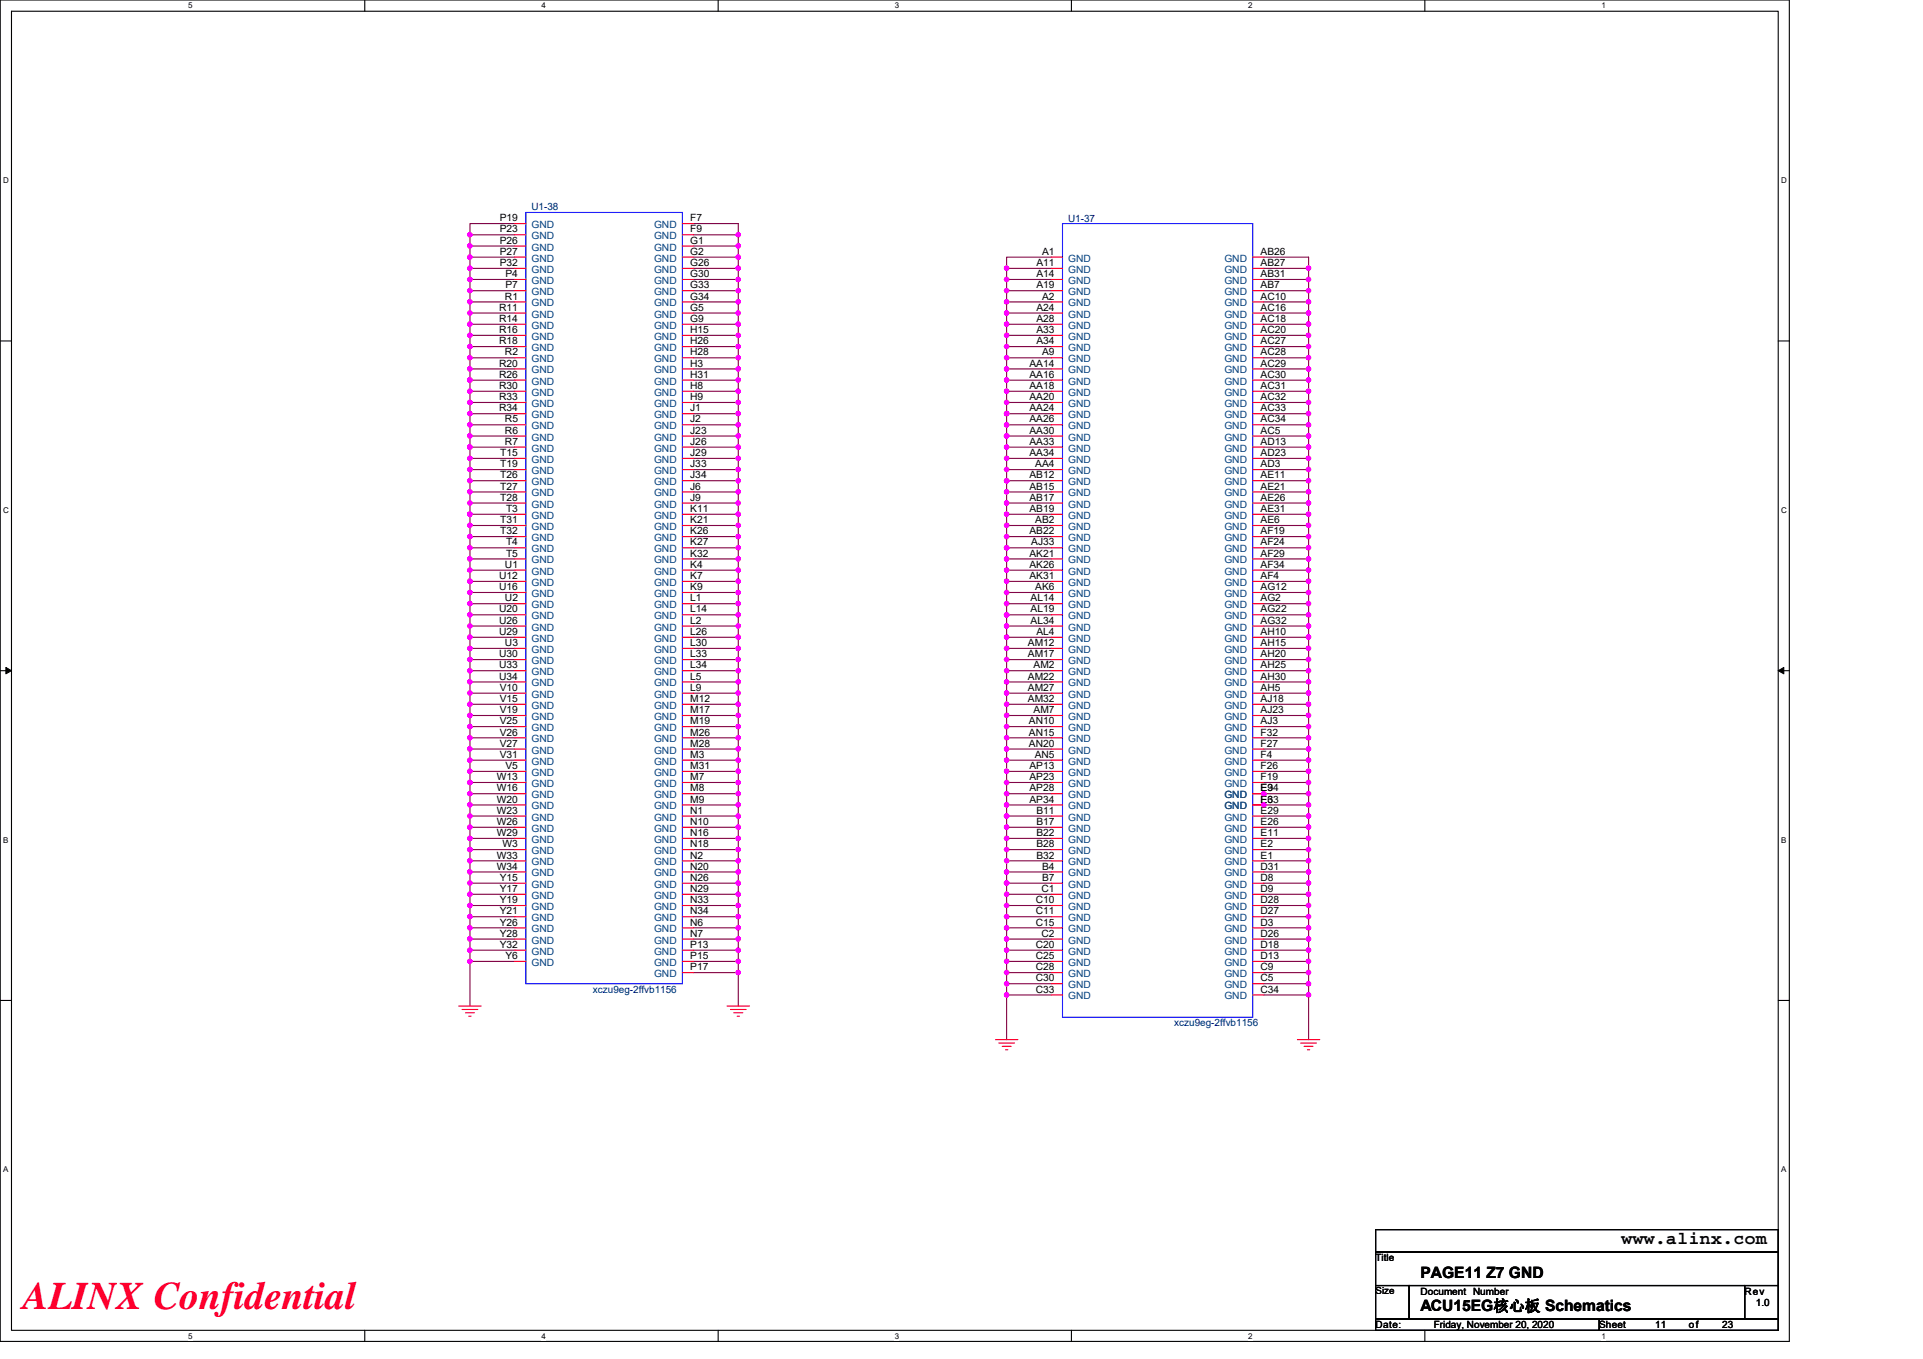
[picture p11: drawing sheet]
<svg xmlns="http://www.w3.org/2000/svg" width="297mm" height="210mm" viewBox="0 0 297 210" stroke-linecap="round" stroke-linejoin="round" font-family="sans-serif">
<path d="M0 0h276.4v207.3h-276.4zM1.8 1.7h272.9v203.8h-272.9z" fill="none" stroke="#000" stroke-width=".17"/>
<g fill="#fff">
<path d="M29.1 .2h.6v1.4h-.6z"/>
<path d="M29.1 205.7h.6v1.4h-.6z"/>
</g>
<path d="M56.3 0v1.7M56.3 205.5v1.8" fill="none" stroke="#000" stroke-width=".17"/>
<g fill="#fff">
<path d="M83.6 .2h.7v1.4h-.7z"/>
<path d="M83.6 205.7h.7v1.4h-.7z"/>
</g>
<path d="M110.9 0v1.7M110.9 205.5v1.8" fill="none" stroke="#000" stroke-width=".17"/>
<g fill="#fff">
<path d="M138.2 .2h.7v1.4h-.7z"/>
<path d="M138.2 205.7h.7v1.4h-.7z"/>
</g>
<path d="M165.5 0v1.7M165.5 205.5v1.8" fill="none" stroke="#000" stroke-width=".17"/>
<g fill="#fff">
<path d="M192.8 .2h.6v1.4h-.6z"/>
<path d="M192.8 205.7h.6v1.4h-.6z"/>
</g>
<path d="M220.1 0v1.7M220.1 205.5v1.8" fill="none" stroke="#000" stroke-width=".17"/>
<g fill="#fff">
<path d="M247.4 .2h.6v1.4h-.6z"/>
<path d="M247.4 205.7h.6v1.4h-.6z"/>
<path d="M.5 27.2h.8v1.4h-.8z"/>
<path d="M275.1 27.2h.9v1.4h-.9z"/>
<path d="M.5 78.1h.8v1.4h-.8z"/>
<path d="M275.1 78.1h.9v1.4h-.9z"/>
</g>
<path d="M0 52.7h1.8M274.7 52.7h1.7" fill="none" stroke="#000" stroke-width=".17"/>
<g fill="#fff">
<path d="M.5 129.1h.8v1.4h-.8z"/>
<path d="M275.1 129.1h.8v1.4h-.8z"/>
</g>
<path d="M0 103.6h1.8M274.7 103.6h1.7" fill="none" stroke="#000" stroke-width=".17"/>
<path d="M.9 103.1l.9 .5-.9 .5zM274.7 103.6l.8-.5v1z" fill="#000" stroke="#000" stroke-width=".15"/>
<g fill="#fff">
<path d="M.5 180h.8v1.4h-.8z"/>
<path d="M275.1 180h.8v1.4h-.8z"/>
</g>
<path d="M0 154.6h1.8M274.7 154.6h1.7M212.5 190h62.2v3.5h-62.2zM212.5 193.5h62.2v5.1h-62.2zM212.5 198.6h5.2v5.2h-5.2zM217.7 198.6h51.8v5.2h-51.8zM269.5 198.6h5.2v5.2h-5.2zM212.5 203.8h34.5v1.7h-34.5zM247 203.8h27.7v1.7h-27.7z" fill="none" stroke="#000" stroke-width=".17"/>
<g fill="none" stroke="#800040" stroke-width=".17">
<path d="M72.6 39.7h6.9M72.6 38h6.9M72.6 36.3h6.9M72.6 36.3v1.7M72.6 38v1.7M72.6 39.7v1.8M79.5 34.5h-6.9v1.8M107.1 39.7h6.9M107.1 38h6.9M107.1 36.3h6.9M107.1 34.5h6.9v1.8M114 36.3v1.7"/>
<path d="M114 38v1.7M114 39.7v3.5M162.4 39.7h-6.9v1.8M195.2 39.7h6.9v1.8M72.6 58.7h6.9M72.6 57h6.9M72.6 46.7h6.9M72.6 44.9h6.9M72.6 43.2h6.9M72.6 41.5h6.9M72.6 51.8h6.9M72.6 50.1h6.9"/>
<path d="M72.6 48.4h6.9M72.6 53.6h6.9M72.6 55.3h6.9M72.6 57v1.7M72.6 58.7v1.8M72.6 48.4v1.7M72.6 50.1v1.7M72.6 51.8v1.8M72.6 41.5v1.7M72.6 43.2v1.7M72.6 44.9v1.8M72.6 46.7v1.7"/>
<path d="M72.6 53.6v1.7M72.6 55.3v1.7M107.1 58.7h6.9M107.1 57h6.9M107.1 55.3h6.9M107.1 53.6h6.9M107.1 51.8h6.9M107.1 50.1h6.9M107.1 48.4h6.9M107.1 46.7h6.9M107.1 44.9h6.9M107.1 43.2h6.9"/>
<path d="M107.1 41.5h6.9M114 51.8v1.8M114 53.6v1.7M114 55.3v1.7M114 57v1.7M114 58.7v1.8M114 44.9v3.5M114 48.4v1.7M114 50.1v1.7M114 43.2v1.7M155.5 51.8h6.9M155.5 50.1h6.9"/>
<path d="M155.5 48.4h6.9M155.5 46.7h6.9M155.5 44.9h6.9M155.5 43.2h6.9M155.5 41.5h6.9M155.5 57h6.9M155.5 55.3h6.9M155.5 53.6h6.9M155.5 58.7h6.9M155.5 53.6v1.7M155.5 55.3v1.7M155.5 57v1.7"/>
<path d="M155.5 41.5v1.7M155.5 43.2v1.7M155.5 44.9v1.8M155.5 46.7v1.7M155.5 48.4v1.7M155.5 50.1v1.7M155.5 51.8v1.8M155.5 58.7v1.8M195.2 58.7h6.9M195.2 57h6.9M195.2 55.3h6.9M195.2 53.6h6.9"/>
<path d="M195.2 51.8h6.9M195.2 50.1h6.9M195.2 48.4h6.9M195.2 46.7h6.9M195.2 44.9h6.9M195.2 43.2h6.9M195.2 41.5h6.9M202.1 57v1.7M202.1 58.7v1.8M202.1 50.1v3.5M202.1 53.6v1.7M202.1 55.3v1.7"/>
<path d="M202.1 41.5v1.7M202.1 43.2v1.7M202.1 44.9v3.5M202.1 48.4v1.7M72.6 79.5h6.9M72.6 77.7h6.9M72.6 76h6.9M72.6 74.3h6.9M72.6 72.6h6.9M72.6 70.8h6.9M72.6 69.1h6.9M72.6 67.4h6.9"/>
<path d="M72.6 65.6h6.9M72.6 63.9h6.9M72.6 62.2h6.9M72.6 60.5h6.9M72.6 63.9v1.7M72.6 72.6v1.7M72.6 60.5v1.7M72.6 76v1.7M72.6 77.7v1.8M72.6 65.6v1.8M72.6 67.4v1.7M72.6 70.8v1.8"/>
<path d="M72.6 74.3v1.7M72.6 79.5v1.7M72.6 69.1v1.7M72.6 62.2v1.7M107.1 63.9h6.9M107.1 62.2h6.9M107.1 60.5h6.9M107.1 79.5h6.9M107.1 77.7h6.9M107.1 76h6.9M107.1 74.3h6.9M107.1 72.6h6.9"/>
<path d="M107.1 70.8h6.9M107.1 69.1h6.9M107.1 67.4h6.9M107.1 65.6h6.9M114 67.4v1.7M114 74.3v1.7M114 76v1.7M114 77.7v1.8M114 79.5v1.7M114 69.1v1.7M114 60.5v3.4M114 63.9v1.7"/>
<path d="M114 65.6v1.8M114 72.6v1.7M114 70.8v1.8M155.5 79.5h6.9M155.5 77.7h6.9M155.5 76h6.9M155.5 74.3h6.9M155.5 72.6h6.9M155.5 70.8h6.9M155.5 69.1h6.9M155.5 67.4h6.9M155.5 65.6h6.9"/>
<path d="M155.5 63.9h6.9M155.5 62.2h6.9M155.5 60.5h6.9M155.5 69.1v1.7M155.5 77.7v1.8M155.5 65.6v1.8M155.5 70.8v1.8M155.5 72.6v1.7M155.5 76v1.7M155.5 79.5v1.7M155.5 62.2v1.7M155.5 74.3v1.7"/>
<path d="M155.5 67.4v1.7M155.5 63.9v1.7M155.5 60.5v1.7M195.2 65.6h6.9M195.2 63.9h6.9M195.2 62.2h6.9M195.2 60.5h6.9M195.2 79.5h6.9M195.2 77.7h6.9M195.2 76h6.9M195.2 74.3h6.9M195.2 72.6h6.9"/>
<path d="M195.2 70.8h6.9M195.2 69.1h6.9M195.2 67.4h6.9M202.1 60.5v1.7M202.1 62.2v1.7M202.1 63.9v1.7M202.1 72.6v1.7M202.1 79.5v1.7M202.1 74.3v1.7M202.1 65.6v3.5M202.1 69.1v1.7M202.1 70.8v1.8"/>
<path d="M202.1 77.7v1.8M202.1 76v1.7M72.6 98.5h6.9M72.6 96.7h6.9M72.6 95h6.9M72.6 93.3h6.9M72.6 91.5h6.9M72.6 89.8h6.9M72.6 88.1h6.9M72.6 86.4h6.9M72.6 84.6h6.9M72.6 82.9h6.9"/>
<path d="M72.6 81.2h6.9M72.6 96.7v1.8M72.6 98.5v1.7M72.6 88.1v1.7M72.6 91.5v1.8M72.6 95v1.7M72.6 93.3v1.7M72.6 89.8v1.7M72.6 81.2v5.2M72.6 86.4v1.7M107.1 95h6.9M107.1 93.3h6.9"/>
<path d="M107.1 91.5h6.9M107.1 89.8h6.9M107.1 88.1h6.9M107.1 86.4h6.9M107.1 84.6h6.9M107.1 82.9h6.9M107.1 81.2h6.9M107.1 98.5h6.9M107.1 96.7h6.9M114 96.7v3.5M114 81.2v5.2M114 91.5v1.8"/>
<path d="M114 93.3v1.7M114 95v1.7M114 86.4v1.7M114 88.1v3.4M155.5 98.5h6.9M155.5 96.7h6.9M155.5 95h6.9M155.5 93.3h6.9M155.5 91.5h6.9M155.5 89.8h6.9M155.5 88.1h6.9M155.5 86.4h6.9"/>
<path d="M155.5 84.6h6.9M155.5 82.9h6.9M155.5 81.2h6.9M155.5 93.3v1.7M155.5 96.7v1.8M155.5 98.5v1.7M155.5 95v1.7M155.5 81.2v1.7M155.5 82.9v1.7M155.5 86.4v5.1M155.5 91.5v1.8M155.5 84.6v1.8"/>
<path d="M195.2 98.5h6.9M195.2 96.7h6.9M195.2 95h6.9M195.2 93.3h6.9M195.2 91.5h6.9M195.2 89.8h6.9M195.2 88.1h6.9M195.2 86.4h6.9M195.2 84.6h6.9M195.2 82.9h6.9M195.2 81.2h6.9M202.1 81.2v1.7"/>
<path d="M202.1 82.9v1.7M202.1 84.6v1.8M202.1 86.4v5.1M202.1 96.7v1.8M202.1 98.5v1.7M202.1 91.5v1.8M202.1 93.3v3.4M72.6 117.5h6.9M72.6 115.7h6.9M72.6 114h6.9M72.6 112.3h6.9M72.6 110.6h6.9"/>
<path d="M72.6 108.8h6.9M72.6 107.1h6.9M72.6 105.4h6.9M72.6 103.6h6.9M72.6 101.9h6.9M72.6 100.2h6.9M72.6 114v3.5M72.6 103.6v1.8M72.6 105.4v1.7M72.6 107.1v3.5M72.6 101.9v1.7M72.6 112.3v1.7"/>
<path d="M72.6 117.5v1.7M72.6 110.6v1.7M72.6 100.2v1.7M79.5 119.2h-6.9v1.7M107.1 119.2h6.9M107.1 117.5h6.9M107.1 115.7h6.9M107.1 114h6.9M107.1 112.3h6.9M107.1 110.6h6.9M107.1 108.8h6.9M107.1 107.1h6.9"/>
<path d="M107.1 105.4h6.9M107.1 103.6h6.9M107.1 101.9h6.9M107.1 100.2h6.9M114 101.9v1.7M114 103.6v1.8M114 119.2v1.7M114 100.2v1.7M114 105.4v1.7M114 107.1v3.5M114 110.6v3.4M114 114v1.7"/>
<path d="M114 115.7v1.8M114 117.5v1.7M155.5 119.2h6.9M155.5 117.5h6.9M155.5 115.7h6.9M155.5 114h6.9M155.5 112.3h6.9M155.5 110.6h6.9M155.5 108.8h6.9M155.5 107.1h6.9M155.5 105.4h6.9M155.5 103.6h6.9"/>
<path d="M155.5 101.9h6.9M155.5 100.2h6.9M155.5 101.9v1.7M155.5 103.6v1.8M155.5 119.2v3.4M155.5 108.8v1.8M155.5 110.6v1.7M155.5 112.3v3.4M155.5 100.2v1.7M155.5 107.1v1.7M155.5 117.5v1.7M155.5 115.7v1.8"/>
<path d="M155.5 105.4v1.7M195.2 100.2h6.9M195.2 119.2h6.9M195.2 117.5h6.9M195.2 115.7h6.9M195.2 114h6.9M195.2 112.3h6.9M195.2 110.6h6.9M195.2 108.8h6.9M195.2 107.1h6.9M195.2 105.4h6.9M195.2 103.6h6.9"/>
<path d="M195.2 101.9h6.9M202.1 107.1v1.7M202.1 108.8v1.8M202.1 101.9v3.5M202.1 105.4v1.7M202.1 100.2v1.7M202.1 110.6v1.7M202.1 112.3v3.4M202.1 115.7v3.5M202.1 119.2v1.7M72.6 139.9h6.9M72.6 138.2h6.9"/>
<path d="M72.6 136.5h6.9M72.6 134.7h6.9M72.6 133h6.9M72.6 131.3h6.9M72.6 127.8h6.9M72.6 126.1h6.9M72.6 124.4h6.9M72.6 122.6h6.9M72.6 120.9h6.9M72.6 139.9v3.5M72.6 133v1.7M72.6 134.7v1.8"/>
<path d="M72.6 136.5v1.7M72.6 138.2v1.7M72.6 131.3v1.7M72.6 127.8v1.7M72.6 122.6v3.5M72.6 126.1v1.7M72.6 120.9v1.7M79.5 129.5h-6.9v1.8M107.1 126.1h6.9M107.1 124.4h6.9M107.1 122.6h6.9M107.1 120.9h6.9"/>
<path d="M107.1 139.9h6.9M107.1 138.2h6.9M107.1 136.5h6.9M107.1 134.7h6.9M107.1 133h6.9M107.1 131.3h6.9M107.1 129.5h6.9M107.1 127.8h6.9M114 133v1.7M114 134.7v6.9M114 120.9v1.7M114 122.6v1.8"/>
<path d="M114 126.1v1.7M114 124.4v1.7M114 127.8v1.7M114 129.5v1.8M114 131.3v1.7M155.5 139.9h6.9M155.5 138.2h6.9M155.5 136.5h6.9M155.5 133h6.9M155.5 131.3h6.9M155.5 129.5h6.9M155.5 127.8h6.9"/>
<path d="M155.5 126.1h6.9M155.5 122.6h6.9M155.5 120.9h6.9M155.5 138.2v1.7M155.5 139.9v1.7M155.5 136.5v1.7M155.5 133v1.7M155.5 127.8v3.5M155.5 131.3v1.7M155.5 126.1v1.7M155.5 122.6v1.8M162.4 134.7h-6.9v1.8"/>
<path d="M162.4 124.4h-6.9v1.7M195.2 131.3h6.9M195.2 129.5h6.9M195.2 127.8h6.9M195.2 126.1h6.9M195.2 124.4h6.9M195.2 122.6h6.9M195.2 120.9h6.9M195.2 139.9h6.9M195.2 138.2h6.9M195.2 136.5h6.9M195.2 134.7h6.9"/>
<path d="M195.2 133h6.9M202.1 124.4v1.7M202.1 138.2v1.7M202.1 139.9v6.9M202.1 126.1v1.7M202.1 127.8v1.7M202.1 131.3v1.7M202.1 129.5v1.8M202.1 133v1.7M202.1 134.7v1.8M202.1 136.5v1.7M202.1 120.9v1.7"/>
<path d="M202.1 122.6v1.8M72.6 143.4h6.9M72.6 141.6h6.9M72.6 143.4v1.7M79.5 148.5h-6.9v6.9M79.5 146.8h-6.9v1.7M79.5 145.1h-6.9v1.7M107.1 143.4h6.9M107.1 141.6h6.9M107.1 148.5h6.9M107.1 146.8h6.9M107.1 145.1h6.9"/>
<path d="M107.1 150.3h6.9M114 141.6v3.5M114 150.3v5.1M114 145.1v3.4M114 148.5v1.8M155.5 148.5h6.9M155.5 146.8h6.9M155.5 145.1h6.9M155.5 143.4h6.9M155.5 141.6h6.9M155.5 148.5v1.8M155.5 145.1v3.4"/>
<path d="M155.5 141.6v1.8M155.5 143.4v1.7M162.4 153.7h-6.9v6.9M162.4 152h-6.9v1.7M162.4 150.3h-6.9v1.7M195.2 148.5h6.9M195.2 146.8h6.9M195.2 145.1h6.9M195.2 143.4h6.9M195.2 141.6h6.9M195.2 153.7h6.9M195.2 152h6.9"/>
<path d="M195.2 150.3h6.9M202.1 146.8v3.5M202.1 153.7v6.9M202.1 150.3v3.4"/>
</g>
<g fill="#f0f" stroke="#f0f" stroke-width=".17">
<circle cx="72.6" cy="36.3" r=".33"/>
<circle cx="72.6" cy="148.5" r=".33"/>
<circle cx="72.6" cy="146.8" r=".34"/>
<circle cx="72.6" cy="141.6" r=".34"/>
<circle cx="72.6" cy="145.1" r=".34"/>
<circle cx="72.6" cy="143.4" r=".34"/>
<circle cx="72.6" cy="131.3" r=".33"/>
<circle cx="72.6" cy="134.7" r=".34"/>
<circle cx="72.6" cy="136.4" r=".34"/>
<circle cx="72.6" cy="138.2" r=".34"/>
<circle cx="72.6" cy="139.9" r=".33"/>
<circle cx="72.6" cy="133" r=".34"/>
<circle cx="72.6" cy="124.4" r=".34"/>
<circle cx="72.6" cy="120.9" r=".34"/>
<circle cx="72.6" cy="129.5" r=".34"/>
<circle cx="72.6" cy="126.1" r=".34"/>
<circle cx="72.6" cy="127.8" r=".34"/>
<circle cx="72.6" cy="122.6" r=".33"/>
<circle cx="72.6" cy="117.5" r=".34"/>
<circle cx="72.6" cy="115.7" r=".34"/>
<circle cx="72.6" cy="112.3" r=".34"/>
<circle cx="72.6" cy="110.5" r=".34"/>
<circle cx="72.6" cy="108.8" r=".34"/>
<circle cx="72.6" cy="101.9" r=".34"/>
<circle cx="72.6" cy="100.2" r=".34"/>
<circle cx="72.6" cy="95" r=".34"/>
<circle cx="72.6" cy="93.3" r=".34"/>
<circle cx="72.6" cy="89.8" r=".34"/>
<circle cx="72.6" cy="98.4" r=".34"/>
<circle cx="72.6" cy="105.4" r=".33"/>
<circle cx="72.6" cy="107.1" r=".34"/>
<circle cx="72.6" cy="96.7" r=".33"/>
<circle cx="72.6" cy="103.6" r=".34"/>
<circle cx="72.6" cy="114" r=".33"/>
<circle cx="72.6" cy="119.2" r=".34"/>
<circle cx="72.6" cy="91.5" r=".34"/>
<circle cx="72.6" cy="86.4" r=".34"/>
<circle cx="72.6" cy="84.6" r=".34"/>
<circle cx="72.6" cy="82.9" r=".34"/>
<circle cx="72.6" cy="79.4" r=".33"/>
<circle cx="72.6" cy="69.1" r=".34"/>
<circle cx="72.6" cy="62.2" r=".33"/>
<circle cx="72.6" cy="58.7" r=".34"/>
<circle cx="72.6" cy="65.6" r=".34"/>
<circle cx="72.6" cy="74.3" r=".34"/>
<circle cx="72.6" cy="77.7" r=".34"/>
<circle cx="72.6" cy="67.3" r=".34"/>
<circle cx="72.6" cy="88.1" r=".33"/>
<circle cx="72.6" cy="72.5" r=".34"/>
<circle cx="72.6" cy="76" r=".34"/>
<circle cx="72.6" cy="81.2" r=".34"/>
<circle cx="72.6" cy="70.8" r=".33"/>
<circle cx="72.6" cy="63.9" r=".34"/>
<circle cx="72.6" cy="60.4" r=".34"/>
<circle cx="114" cy="62.2" r=".33"/>
<circle cx="114" cy="60.4" r=".34"/>
<circle cx="114" cy="46.6" r=".34"/>
<circle cx="114" cy="44.9" r=".33"/>
<circle cx="114" cy="41.4" r=".34"/>
<circle cx="114" cy="89.8" r=".34"/>
<circle cx="114" cy="84.6" r=".34"/>
<circle cx="114" cy="82.9" r=".34"/>
<circle cx="114" cy="72.5" r=".34"/>
<circle cx="114" cy="70.8" r=".33"/>
<circle cx="114" cy="112.3" r=".34"/>
<circle cx="114" cy="108.8" r=".34"/>
<circle cx="114" cy="98.4" r=".34"/>
<circle cx="114" cy="143.4" r=".34"/>
<circle cx="114" cy="139.9" r=".33"/>
<circle cx="114" cy="138.2" r=".34"/>
<circle cx="114" cy="136.4" r=".34"/>
<circle cx="114" cy="148.5" r=".33"/>
<circle cx="114" cy="146.8" r=".34"/>
<circle cx="72.6" cy="50.1" r=".34"/>
<circle cx="72.6" cy="51.8" r=".34"/>
<circle cx="72.6" cy="53.5" r=".33"/>
<circle cx="72.6" cy="38" r=".34"/>
<circle cx="72.6" cy="39.7" r=".34"/>
<circle cx="72.6" cy="41.4" r=".34"/>
<circle cx="72.6" cy="43.2" r=".34"/>
<circle cx="72.6" cy="44.9" r=".33"/>
<circle cx="72.6" cy="46.6" r=".34"/>
<circle cx="72.6" cy="48.4" r=".34"/>
<circle cx="72.6" cy="55.3" r=".34"/>
<circle cx="72.6" cy="57" r=".34"/>
<circle cx="114" cy="36.3" r=".33"/>
<circle cx="114" cy="103.6" r=".34"/>
<circle cx="114" cy="105.4" r=".33"/>
<circle cx="114" cy="120.9" r=".34"/>
<circle cx="114" cy="53.5" r=".33"/>
<circle cx="114" cy="55.3" r=".34"/>
<circle cx="114" cy="57" r=".34"/>
<circle cx="114" cy="58.7" r=".34"/>
<circle cx="114" cy="69.1" r=".34"/>
<circle cx="114" cy="48.4" r=".34"/>
<circle cx="114" cy="50.1" r=".34"/>
<circle cx="114" cy="51.8" r=".34"/>
<circle cx="114" cy="134.7" r=".34"/>
<circle cx="114" cy="141.6" r=".34"/>
<circle cx="114" cy="145.1" r=".34"/>
<circle cx="114" cy="100.2" r=".34"/>
<circle cx="114" cy="101.9" r=".34"/>
<circle cx="114" cy="76" r=".34"/>
<circle cx="114" cy="77.7" r=".34"/>
<circle cx="114" cy="79.4" r=".33"/>
<circle cx="114" cy="81.2" r=".34"/>
<circle cx="114" cy="86.4" r=".34"/>
<circle cx="114" cy="93.3" r=".34"/>
<circle cx="114" cy="95" r=".34"/>
<circle cx="114" cy="96.7" r=".33"/>
<circle cx="114" cy="38" r=".34"/>
<circle cx="114" cy="39.7" r=".34"/>
<circle cx="114" cy="43.2" r=".34"/>
<circle cx="114" cy="107.1" r=".34"/>
<circle cx="114" cy="110.5" r=".34"/>
<circle cx="114" cy="114" r=".33"/>
<circle cx="114" cy="115.7" r=".34"/>
<circle cx="114" cy="88.1" r=".33"/>
<circle cx="114" cy="91.5" r=".34"/>
<circle cx="114" cy="63.9" r=".34"/>
<circle cx="114" cy="122.6" r=".33"/>
<circle cx="114" cy="124.4" r=".34"/>
<circle cx="114" cy="127.8" r=".34"/>
<circle cx="114" cy="126.1" r=".34"/>
<circle cx="114" cy="65.6" r=".34"/>
<circle cx="114" cy="150.3" r=".34"/>
<circle cx="114" cy="129.5" r=".34"/>
<circle cx="114" cy="131.3" r=".33"/>
<circle cx="114" cy="133" r=".34"/>
<circle cx="114" cy="67.3" r=".34"/>
<circle cx="114" cy="117.5" r=".34"/>
<circle cx="114" cy="119.2" r=".34"/>
<circle cx="114" cy="74.3" r=".34"/>
<circle cx="202.1" cy="67.3" r=".34"/>
<circle cx="202.1" cy="65.6" r=".34"/>
<circle cx="202.1" cy="51.8" r=".34"/>
<circle cx="202.1" cy="50.1" r=".34"/>
<circle cx="202.1" cy="46.6" r=".34"/>
<circle cx="202.1" cy="95" r=".34"/>
<circle cx="202.1" cy="89.8" r=".34"/>
<circle cx="202.1" cy="88.1" r=".33"/>
<circle cx="202.1" cy="77.7" r=".34"/>
<circle cx="202.1" cy="76" r=".34"/>
<circle cx="195.2" cy="124.4" r=".34"/>
<circle cx="195.2" cy="122.6" r=".33"/>
<circle cx="202.1" cy="117.5" r=".34"/>
<circle cx="202.1" cy="114" r=".33"/>
<circle cx="202.1" cy="103.6" r=".34"/>
<circle cx="202.1" cy="148.5" r=".33"/>
<circle cx="202.1" cy="145.1" r=".34"/>
<circle cx="202.1" cy="143.4" r=".34"/>
<circle cx="202.1" cy="141.6" r=".34"/>
<circle cx="202.1" cy="153.7" r=".34"/>
<circle cx="202.1" cy="152" r=".34"/>
<circle cx="202.1" cy="41.4" r=".34"/>
<circle cx="202.1" cy="108.8" r=".34"/>
<circle cx="202.1" cy="110.5" r=".34"/>
<circle cx="202.1" cy="126.1" r=".34"/>
<circle cx="202.1" cy="58.7" r=".34"/>
<circle cx="202.1" cy="60.4" r=".34"/>
<circle cx="202.1" cy="62.2" r=".33"/>
<circle cx="202.1" cy="63.9" r=".34"/>
<circle cx="202.1" cy="74.3" r=".34"/>
<circle cx="202.1" cy="53.5" r=".33"/>
<circle cx="202.1" cy="55.3" r=".34"/>
<circle cx="202.1" cy="57" r=".34"/>
<circle cx="202.1" cy="139.9" r=".33"/>
<circle cx="202.1" cy="146.8" r=".34"/>
<circle cx="202.1" cy="150.3" r=".34"/>
<circle cx="202.1" cy="105.4" r=".33"/>
<circle cx="202.1" cy="107.1" r=".34"/>
<circle cx="202.1" cy="81.2" r=".34"/>
<circle cx="202.1" cy="82.9" r=".34"/>
<circle cx="202.1" cy="84.6" r=".34"/>
<circle cx="202.1" cy="86.4" r=".34"/>
<circle cx="202.1" cy="91.5" r=".34"/>
<circle cx="202.1" cy="98.4" r=".34"/>
<circle cx="202.1" cy="100.2" r=".34"/>
<circle cx="202.1" cy="101.9" r=".34"/>
<circle cx="202.1" cy="43.2" r=".34"/>
<circle cx="202.1" cy="44.9" r=".33"/>
<circle cx="202.1" cy="48.4" r=".34"/>
<circle cx="202.1" cy="112.3" r=".34"/>
<circle cx="202.1" cy="115.7" r=".34"/>
<circle cx="202.1" cy="119.2" r=".34"/>
<circle cx="202.1" cy="120.9" r=".34"/>
<circle cx="202.1" cy="93.3" r=".34"/>
<circle cx="202.1" cy="96.7" r=".33"/>
<circle cx="202.1" cy="69.1" r=".34"/>
<circle cx="202.1" cy="127.8" r=".34"/>
<circle cx="202.1" cy="129.5" r=".34"/>
<circle cx="202.1" cy="133" r=".34"/>
<circle cx="202.1" cy="131.3" r=".33"/>
<circle cx="202.1" cy="70.8" r=".33"/>
<circle cx="202.1" cy="134.7" r=".34"/>
<circle cx="202.1" cy="136.4" r=".34"/>
<circle cx="202.1" cy="138.2" r=".34"/>
<circle cx="202.1" cy="72.5" r=".34"/>
<circle cx="202.1" cy="122.6" r=".33"/>
<circle cx="202.1" cy="124.4" r=".34"/>
<circle cx="202.1" cy="79.4" r=".33"/>
<circle cx="155.5" cy="41.4" r=".34"/>
<circle cx="155.5" cy="153.7" r=".34"/>
<circle cx="155.5" cy="152" r=".34"/>
<circle cx="155.5" cy="146.8" r=".34"/>
<circle cx="155.5" cy="150.3" r=".34"/>
<circle cx="155.5" cy="148.5" r=".33"/>
<circle cx="155.5" cy="136.4" r=".34"/>
<circle cx="155.5" cy="139.9" r=".33"/>
<circle cx="155.5" cy="141.6" r=".34"/>
<circle cx="155.5" cy="143.4" r=".34"/>
<circle cx="155.5" cy="145.1" r=".34"/>
<circle cx="155.5" cy="138.2" r=".34"/>
<circle cx="155.5" cy="129.5" r=".34"/>
<circle cx="155.5" cy="126.1" r=".34"/>
<circle cx="155.5" cy="134.7" r=".34"/>
<circle cx="155.5" cy="131.3" r=".33"/>
<circle cx="155.5" cy="133" r=".34"/>
<circle cx="155.5" cy="127.8" r=".34"/>
<circle cx="155.5" cy="122.6" r=".33"/>
<circle cx="155.5" cy="120.9" r=".34"/>
<circle cx="155.5" cy="117.5" r=".34"/>
<circle cx="155.5" cy="115.7" r=".34"/>
<circle cx="155.5" cy="114" r=".33"/>
<circle cx="155.5" cy="107.1" r=".34"/>
<circle cx="155.5" cy="105.4" r=".33"/>
<circle cx="155.5" cy="100.2" r=".34"/>
<circle cx="155.5" cy="98.4" r=".34"/>
<circle cx="155.5" cy="95" r=".34"/>
<circle cx="155.5" cy="103.6" r=".34"/>
<circle cx="155.5" cy="110.5" r=".34"/>
<circle cx="155.5" cy="112.3" r=".34"/>
<circle cx="155.5" cy="101.9" r=".34"/>
<circle cx="155.5" cy="108.8" r=".34"/>
<circle cx="155.5" cy="119.2" r=".34"/>
<circle cx="155.5" cy="124.4" r=".34"/>
<circle cx="155.5" cy="96.7" r=".33"/>
<circle cx="155.5" cy="91.5" r=".34"/>
<circle cx="155.5" cy="89.8" r=".34"/>
<circle cx="155.5" cy="88.1" r=".33"/>
<circle cx="155.5" cy="84.6" r=".34"/>
<circle cx="155.5" cy="74.3" r=".34"/>
<circle cx="155.5" cy="67.3" r=".34"/>
<circle cx="155.5" cy="63.9" r=".34"/>
<circle cx="155.5" cy="70.8" r=".33"/>
<circle cx="155.5" cy="79.4" r=".33"/>
<circle cx="155.5" cy="82.9" r=".34"/>
<circle cx="155.5" cy="72.5" r=".34"/>
<circle cx="155.5" cy="93.3" r=".34"/>
<circle cx="155.5" cy="77.7" r=".34"/>
<circle cx="155.5" cy="81.2" r=".34"/>
<circle cx="155.5" cy="86.4" r=".34"/>
<circle cx="155.5" cy="76" r=".34"/>
<circle cx="155.5" cy="69.1" r=".34"/>
<circle cx="155.5" cy="65.6" r=".34"/>
<circle cx="155.5" cy="55.3" r=".34"/>
<circle cx="155.5" cy="57" r=".34"/>
<circle cx="155.5" cy="58.7" r=".34"/>
<circle cx="155.5" cy="43.2" r=".34"/>
<circle cx="155.5" cy="44.9" r=".33"/>
<circle cx="155.5" cy="46.6" r=".34"/>
<circle cx="155.5" cy="48.4" r=".34"/>
<circle cx="155.5" cy="50.1" r=".34"/>
<circle cx="155.5" cy="51.8" r=".34"/>
<circle cx="155.5" cy="53.5" r=".33"/>
<circle cx="155.5" cy="60.4" r=".34"/>
<circle cx="155.5" cy="62.2" r=".33"/>
</g>
<g fill="none" stroke="#f00" stroke-width=".17">
<path d="M79.5 34.5h1.7M79.5 36.3h1.7M79.5 38h1.7M79.5 39.7h1.7M105.4 34.5h1.7M105.4 36.3h1.7M105.4 38h1.7M105.4 39.7h1.7M162.4 39.7h1.7M193.5 39.7h1.7M79.5 41.5h1.7M79.5 43.2h1.7"/>
<path d="M79.5 44.9h1.7M79.5 46.7h1.7M79.5 48.4h1.7M79.5 50.1h1.7M79.5 51.8h1.7M79.5 53.6h1.7M79.5 55.3h1.7M79.5 57h1.7M79.5 58.7h1.7M105.4 41.5h1.7M105.4 43.2h1.7M105.4 44.9h1.7"/>
<path d="M105.4 46.7h1.7M105.4 48.4h1.7M105.4 50.1h1.7M105.4 51.8h1.7M105.4 53.6h1.7M105.4 55.3h1.7M105.4 57h1.7M105.4 58.7h1.7M162.4 41.5h1.7M162.4 43.2h1.7M162.4 44.9h1.7M162.4 46.7h1.7"/>
<path d="M162.4 48.4h1.7M162.4 50.1h1.7M162.4 51.8h1.7M162.4 53.6h1.7M162.4 55.3h1.7M162.4 57h1.7M162.4 58.7h1.7M193.5 41.5h1.7M193.5 43.2h1.7M193.5 44.9h1.7M193.5 46.7h1.7M193.5 48.4h1.7"/>
<path d="M193.5 50.1h1.7M193.5 51.8h1.7M193.5 53.6h1.7M193.5 55.3h1.7M193.5 57h1.7M193.5 58.7h1.7M79.5 60.5h1.7M79.5 62.2h1.7M79.5 63.9h1.7M79.5 65.6h1.7M79.5 67.4h1.7M79.5 69.1h1.7"/>
<path d="M79.5 70.8h1.7M79.5 72.6h1.7M79.5 74.3h1.7M79.5 76h1.7M79.5 77.7h1.7M79.5 79.5h1.7M105.4 60.5h1.7M105.4 62.2h1.7M105.4 63.9h1.7M105.4 65.6h1.7M105.4 67.4h1.7M105.4 69.1h1.7"/>
<path d="M105.4 70.8h1.7M105.4 72.6h1.7M105.4 74.3h1.7M105.4 76h1.7M105.4 77.7h1.7M105.4 79.5h1.7M162.4 60.5h1.7M162.4 62.2h1.7M162.4 63.9h1.7M162.4 65.6h1.7M162.4 67.4h1.7M162.4 69.1h1.7"/>
<path d="M162.4 70.8h1.7M162.4 72.6h1.7M162.4 74.3h1.7M162.4 76h1.7M162.4 77.7h1.7M162.4 79.5h1.7M193.5 60.5h1.7M193.5 62.2h1.7M193.5 63.9h1.7M193.5 65.6h1.7M193.5 67.4h1.7M193.5 69.1h1.7"/>
<path d="M193.5 70.8h1.7M193.5 72.6h1.7M193.5 74.3h1.7M193.5 76h1.7M193.5 77.7h1.7M193.5 79.5h1.7M79.5 81.2h1.7M79.5 82.9h1.7M79.5 84.6h1.7M79.5 86.4h1.7M79.5 88.1h1.7M79.5 89.8h1.7"/>
<path d="M79.5 91.5h1.7M79.5 93.3h1.7M79.5 95h1.7M79.5 96.7h1.7M79.5 98.5h1.7M105.4 81.2h1.7M105.4 82.9h1.7M105.4 84.6h1.7M105.4 86.4h1.7M105.4 88.1h1.7M105.4 89.8h1.7M105.4 91.5h1.7"/>
<path d="M105.4 93.3h1.7M105.4 95h1.7M105.4 96.7h1.7M105.4 98.5h1.7M162.4 84.6h1.7M162.4 86.4h1.7M162.4 88.1h1.7M162.4 89.8h1.7M162.4 91.5h1.7M162.4 93.3h1.7M162.4 95h1.7M162.4 96.7h1.7"/>
<path d="M162.4 98.5h1.7M162.4 81.2h1.7M162.4 82.9h1.7M193.5 81.2h1.7M193.5 82.9h1.7M193.5 84.6h1.7M193.5 86.4h1.7M193.5 88.1h1.7M193.5 89.8h1.7M193.5 91.5h1.7M193.5 93.3h1.7M193.5 95h1.7"/>
<path d="M193.5 96.7h1.7M193.5 98.5h1.7M79.5 100.2h1.7M79.5 101.9h1.7M79.5 103.6h1.7M79.5 105.4h1.7M79.5 107.1h1.7M79.5 108.8h1.7M79.5 110.6h1.7M79.5 112.3h1.7M79.5 114h1.7M79.5 115.7h1.7"/>
<path d="M79.5 117.5h1.7M79.5 119.2h1.7M105.4 100.2h1.7M105.4 101.9h1.7M105.4 103.6h1.7M105.4 105.4h1.7M105.4 107.1h1.7M105.4 108.8h1.7M105.4 110.6h1.7M105.4 112.3h1.7M105.4 114h1.7M105.4 115.7h1.7"/>
<path d="M105.4 117.5h1.7M105.4 119.2h1.7M162.4 100.2h1.7M162.4 101.9h1.7M162.4 103.6h1.7M162.4 105.4h1.7M162.4 107.1h1.7M162.4 108.8h1.7M162.4 110.6h1.7M162.4 112.3h1.7M162.4 114h1.7M162.4 115.7h1.7"/>
<path d="M162.4 117.5h1.7M162.4 119.2h1.7M193.5 119.2h1.7M193.5 115.7h1.7M193.5 114h1.7M193.5 117.5h1.7M193.5 100.2h1.7M193.5 101.9h1.7M193.5 103.6h1.7M193.5 105.4h1.7M193.5 107.1h1.7M193.5 108.8h1.7"/>
<path d="M193.5 110.6h1.7M193.5 112.3h1.7M79.5 120.9h1.7M79.5 122.6h1.7M79.5 124.4h1.7M79.5 126.1h1.7M79.5 127.8h1.7M79.5 129.5h1.7M79.5 131.3h1.7M79.5 133h1.7M79.5 134.7h1.7M79.5 136.5h1.7"/>
<path d="M79.5 138.2h1.7M79.5 139.9h1.7M105.4 120.9h1.7M105.4 122.6h1.7M105.4 124.4h1.7M105.4 126.1h1.7M105.4 127.8h1.7M105.4 129.5h1.7M105.4 131.3h1.7M105.4 133h1.7M105.4 134.7h1.7M105.4 136.5h1.7"/>
<path d="M105.4 138.2h1.7M105.4 139.9h1.7M162.4 120.9h1.7M162.4 122.6h1.7M162.4 124.4h1.7M162.4 126.1h1.7M162.4 127.8h1.7M162.4 129.5h1.7M162.4 131.3h1.7M162.4 133h1.7M162.4 134.7h1.7M162.4 136.5h1.7"/>
<path d="M162.4 138.2h1.7M162.4 139.9h1.7M193.5 139.9h1.7M193.5 134.7h1.7M193.5 136.5h1.7M193.5 138.2h1.7M193.5 133h1.7M193.5 129.5h1.7M193.5 131.3h1.7M193.5 127.8h1.7M193.5 126.1h1.7M193.5 124.4h1.7"/>
<path d="M193.5 122.6h1.7M193.5 120.9h1.7M70.9 155.4h3.4M71.4 156h2.4M71.9 156.5h1.4M72.4 157h.4M79.5 141.6h1.7M79.5 143.4h1.7M79.5 145.1h1.7M79.5 146.8h1.7M79.5 148.5h1.7M105.4 141.6h1.7"/>
<path d="M105.4 143.4h1.7M105.4 145.1h1.7M105.4 146.8h1.7M105.4 148.5h1.7M105.4 150.3h1.7M112.3 155.4h3.5M112.8 156h2.4M113.3 156.5h1.4M113.9 157h.3M162.4 141.6h1.7M162.4 143.4h1.7M162.4 145.1h1.7"/>
<path d="M162.4 146.8h1.7M162.4 148.5h1.7M162.4 150.3h1.7M162.4 152h1.7M162.4 153.7h1.7M193.5 153.7h1.7M193.5 152h1.7M193.5 150.3h1.7M193.5 148.5h1.7M193.5 146.8h1.7M193.5 145.1h1.7M193.5 141.6h1.7"/>
<path d="M193.5 143.4h1.7M153.8 160.6h3.4M154.3 161.2h2.4M154.8 161.7h1.4M155.3 162.2h.4M200.4 160.6h3.5M200.9 161.2h2.4M201.4 161.7h1.4M201.9 162.2h.4"/>
</g>
<path d="M81.2 32.8h24.2v119.2h-24.2zM164.1 34.5h29.4v122.7h-29.4z" fill="none" stroke="#00f" stroke-width=".17"/>
<text font-size="6" fill="#f00" x="3.5" y="202.3">ALINX Confidential</text>
<text font-size="2.8" x="250.5" y="192.3">www.alinx.com</text>
<g font-size="2.4">
<text x="219.4" y="197.4">PAGE11 Z7 GND</text>
<text x="219.4" y="202.6">ACU15EG核心板 Schematics</text>
</g>
<g font-size="1.5">
<text x="77.2" y="34.2">P19</text>
<text x="77.2" y="35.9">P23</text>
<text x="106.6" y="34.2">F7</text>
<text x="106.6" y="35.9">F9</text>
<text x="77.2" y="37.7">P26</text>
<text x="77.2" y="39.4">P27</text>
<text x="77.2" y="41.1">P32</text>
<text x="106.6" y="37.7">G1</text>
<text x="106.6" y="39.4">G2</text>
<text x="106.6" y="41.1">G26</text>
<text x="160.1" y="41.1">A11</text>
<text x="161" y="39.4">A1</text>
<text x="194.7" y="39.4">AB26</text>
<text x="194.7" y="41.1">AB27</text>
<text x="78" y="46.3">R1</text>
<text x="78.1" y="42.8">P4</text>
<text x="78.1" y="44.6">P7</text>
<text x="106.6" y="42.8">G30</text>
<text x="106.6" y="44.6">G33</text>
<text x="106.6" y="46.3">G34</text>
<text x="160.1" y="42.8">A14</text>
<text x="160.1" y="44.6">A19</text>
<text x="161" y="46.3">A2</text>
<text x="194.7" y="42.8">AB31</text>
<text x="194.7" y="44.6">AB7</text>
<text x="194.7" y="46.3">AC10</text>
<text x="77.1" y="48">R11</text>
<text x="77.1" y="49.7">R14</text>
<text x="77.1" y="51.5">R16</text>
<text x="77.1" y="53.2">R18</text>
<text x="106.6" y="48">G5</text>
<text x="106.6" y="49.7">G9</text>
<text x="106.6" y="51.5">H15</text>
<text x="106.6" y="53.2">H26</text>
<text x="160.1" y="48">A24</text>
<text x="160.1" y="49.7">A28</text>
<text x="160.1" y="51.5">A33</text>
<text x="160.1" y="53.2">A34</text>
<text x="194.7" y="48">AC16</text>
<text x="194.7" y="49.7">AC18</text>
<text x="194.7" y="51.5">AC20</text>
<text x="194.7" y="53.2">AC27</text>
<text x="77.1" y="56.6">R20</text>
<text x="77.1" y="58.4">R26</text>
<text x="78" y="54.9">R2</text>
<text x="106.6" y="54.9">H28</text>
<text x="106.6" y="56.6">H3</text>
<text x="106.6" y="58.4">H31</text>
<text x="159" y="56.6">AA14</text>
<text x="159" y="58.4">AA16</text>
<text x="161" y="54.9">A9</text>
<text x="194.7" y="54.9">AC28</text>
<text x="194.7" y="56.6">AC29</text>
<text x="194.7" y="58.4">AC30</text>
<text x="77.1" y="60.1">R30</text>
<text x="77.1" y="61.8">R33</text>
<text x="77.1" y="63.6">R34</text>
<text x="78" y="65.3">R5</text>
<text x="106.6" y="60.1">H8</text>
<text x="106.6" y="61.8">H9</text>
<text x="106.6" y="63.6">J1</text>
<text x="106.6" y="65.3">J2</text>
<text x="159" y="60.1">AA18</text>
<text x="159" y="61.8">AA20</text>
<text x="159" y="63.6">AA24</text>
<text x="159" y="65.3">AA26</text>
<text x="194.7" y="60.1">AC31</text>
<text x="194.7" y="61.8">AC32</text>
<text x="194.7" y="63.6">AC33</text>
<text x="194.7" y="65.3">AC34</text>
<text x="77.3" y="70.5">T15</text>
<text x="78" y="67">R6</text>
<text x="78" y="68.7">R7</text>
<text x="106.6" y="67">J23</text>
<text x="106.6" y="68.7">J26</text>
<text x="106.6" y="70.5">J29</text>
<text x="159" y="67">AA30</text>
<text x="159" y="68.7">AA33</text>
<text x="159" y="70.5">AA34</text>
<text x="194.7" y="67">AC5</text>
<text x="194.7" y="68.7">AD13</text>
<text x="194.7" y="70.5">AD23</text>
<text x="77.3" y="72.2">T19</text>
<text x="77.3" y="73.9">T26</text>
<text x="77.3" y="75.6">T27</text>
<text x="77.3" y="77.4">T28</text>
<text x="106.6" y="72.2">J33</text>
<text x="106.6" y="73.9">J34</text>
<text x="106.6" y="75.6">J6</text>
<text x="106.6" y="77.4">J9</text>
<text x="159" y="73.9">AB12</text>
<text x="159" y="75.6">AB15</text>
<text x="159" y="77.4">AB17</text>
<text x="159.9" y="72.2">AA4</text>
<text x="194.7" y="72.2">AD3</text>
<text x="194.7" y="73.9">AE11</text>
<text x="194.7" y="75.6">AE21</text>
<text x="194.7" y="77.4">AE26</text>
<text x="77.3" y="80.8">T31</text>
<text x="77.3" y="82.6">T32</text>
<text x="78.2" y="79.1">T3</text>
<text x="106.6" y="79.1">K11</text>
<text x="106.6" y="80.8">K21</text>
<text x="106.6" y="82.6">K26</text>
<text x="159" y="79.1">AB19</text>
<text x="159" y="82.6">AB22</text>
<text x="159.9" y="80.8">AB2</text>
<text x="194.7" y="79.1">AE31</text>
<text x="194.7" y="80.8">AE6</text>
<text x="194.7" y="82.6">AF19</text>
<text x="77.1" y="89.5">U12</text>
<text x="78" y="87.7">U1</text>
<text x="78.2" y="84.3">T4</text>
<text x="78.2" y="86">T5</text>
<text x="106.6" y="84.3">K27</text>
<text x="106.6" y="86">K32</text>
<text x="106.6" y="87.7">K4</text>
<text x="106.6" y="89.5">K7</text>
<text x="159" y="86">AK21</text>
<text x="159" y="87.7">AK26</text>
<text x="159" y="89.5">AK31</text>
<text x="159.3" y="84.3">AJ33</text>
<text x="194.7" y="84.3">AF24</text>
<text x="194.7" y="86">AF29</text>
<text x="194.7" y="87.7">AF34</text>
<text x="194.7" y="89.5">AF4</text>
<text x="77.1" y="91.2">U16</text>
<text x="77.1" y="94.6">U20</text>
<text x="78" y="92.9">U2</text>
<text x="106.6" y="91.2">K9</text>
<text x="106.6" y="92.9">L1</text>
<text x="106.6" y="94.6">L14</text>
<text x="159.2" y="92.9">AL14</text>
<text x="159.2" y="94.6">AL19</text>
<text x="159.9" y="91.2">AK6</text>
<text x="194.7" y="91.2">AG12</text>
<text x="194.7" y="92.9">AG2</text>
<text x="194.7" y="94.6">AG22</text>
<text x="77.1" y="96.4">U26</text>
<text x="77.1" y="98.1">U29</text>
<text x="77.1" y="101.6">U30</text>
<text x="78" y="99.8">U3</text>
<text x="106.6" y="96.4">L2</text>
<text x="106.6" y="98.1">L26</text>
<text x="106.6" y="99.8">L30</text>
<text x="106.6" y="101.6">L33</text>
<text x="158.8" y="99.8">AM12</text>
<text x="158.8" y="101.6">AM17</text>
<text x="159.2" y="96.4">AL34</text>
<text x="160.1" y="98.1">AL4</text>
<text x="194.7" y="96.4">AG32</text>
<text x="194.7" y="98.1">AH10</text>
<text x="194.7" y="99.8">AH15</text>
<text x="194.7" y="101.6">AH20</text>
<text x="77.1" y="103.3">U33</text>
<text x="77.1" y="105">U34</text>
<text x="77.2" y="106.7">V10</text>
<text x="106.6" y="103.3">L34</text>
<text x="106.6" y="105">L5</text>
<text x="106.6" y="106.7">L9</text>
<text x="158.8" y="105">AM22</text>
<text x="158.8" y="106.7">AM27</text>
<text x="159.7" y="103.3">AM2</text>
<text x="194.7" y="103.3">AH25</text>
<text x="194.7" y="105">AH30</text>
<text x="194.7" y="106.7">AH5</text>
<text x="77.2" y="108.5">V15</text>
<text x="77.2" y="110.2">V19</text>
<text x="77.2" y="111.9">V25</text>
<text x="77.2" y="113.6">V26</text>
<text x="106.6" y="108.5">M12</text>
<text x="106.6" y="110.2">M17</text>
<text x="106.6" y="111.9">M19</text>
<text x="106.6" y="113.6">M26</text>
<text x="158.8" y="108.5">AM32</text>
<text x="158.9" y="111.9">AN10</text>
<text x="158.9" y="113.6">AN15</text>
<text x="159.7" y="110.2">AM7</text>
<text x="194.7" y="113.6">F32</text>
<text x="194.7" y="108.5">AJ18</text>
<text x="194.7" y="110.2">AJ23</text>
<text x="194.7" y="111.9">AJ3</text>
<text x="77.2" y="115.4">V27</text>
<text x="77.2" y="117.1">V31</text>
<text x="78.1" y="118.8">V5</text>
<text x="106.6" y="115.4">M28</text>
<text x="106.6" y="117.1">M3</text>
<text x="106.6" y="118.8">M31</text>
<text x="158.9" y="115.4">AN20</text>
<text x="159" y="118.8">AP13</text>
<text x="159.8" y="117.1">AN5</text>
<text x="194.7" y="118.8">F26</text>
<text x="194.7" y="115.4">F27</text>
<text x="194.7" y="117.1">F4</text>
<text x="76.7" y="120.5">W13</text>
<text x="76.7" y="122.3">W16</text>
<text x="76.7" y="124">W20</text>
<text x="76.7" y="125.7">W23</text>
<text x="106.6" y="120.5">M7</text>
<text x="106.6" y="122.3">M8</text>
<text x="106.6" y="124">M9</text>
<text x="106.6" y="125.7">N1</text>
<text x="159" y="120.5">AP23</text>
<text x="159" y="122.3">AP28</text>
<text x="159" y="124">AP34</text>
<text x="160.1" y="125.7">B11</text>
<text x="194.7" y="125.7">E29</text>
<text x="194.7" y="124">E33</text>
<text x="194.7" y="122.3">E34</text>
<text x="194.7" y="124">E6</text>
<text x="194.7" y="120.5">F19</text>
<text x="195.8" y="122.3">9</text>
<text x="76.7" y="127.5">W26</text>
<text x="76.7" y="129.2">W29</text>
<text x="77.6" y="130.9">W3</text>
<text x="106.6" y="127.5">N10</text>
<text x="106.6" y="129.2">N16</text>
<text x="106.6" y="130.9">N18</text>
<text x="160.1" y="127.5">B17</text>
<text x="160.1" y="129.2">B22</text>
<text x="160.1" y="130.9">B28</text>
<text x="194.7" y="129.2">E11</text>
<text x="194.7" y="130.9">E2</text>
<text x="194.7" y="127.5">E26</text>
<text x="76.7" y="132.7">W33</text>
<text x="76.7" y="134.4">W34</text>
<text x="77.2" y="136.1">Y15</text>
<text x="77.2" y="137.8">Y17</text>
<text x="106.6" y="132.7">N2</text>
<text x="106.6" y="134.4">N20</text>
<text x="106.6" y="136.1">N26</text>
<text x="106.6" y="137.8">N29</text>
<text x="160.1" y="132.7">B32</text>
<text x="160.9" y="137.8">C1</text>
<text x="161" y="134.4">B4</text>
<text x="161" y="136.1">B7</text>
<text x="194.7" y="134.4">D31</text>
<text x="194.7" y="136.1">D8</text>
<text x="194.7" y="137.8">D9</text>
<text x="194.7" y="132.7">E1</text>
<text x="77.2" y="139.6">Y19</text>
<text x="77.2" y="141.3">Y21</text>
<text x="77.2" y="143">Y26</text>
<text x="106.6" y="139.6">N33</text>
<text x="106.6" y="141.3">N34</text>
<text x="106.6" y="143">N6</text>
<text x="160" y="139.6">C10</text>
<text x="160" y="141.3">C11</text>
<text x="160" y="143">C15</text>
<text x="194.7" y="141.3">D27</text>
<text x="194.7" y="139.6">D28</text>
<text x="194.7" y="143">D3</text>
<text x="77.2" y="144.7">Y28</text>
<text x="77.2" y="146.5">Y32</text>
<text x="78.1" y="148.2">Y6</text>
<text x="106.6" y="144.7">N7</text>
<text x="106.6" y="146.5">P13</text>
<text x="106.6" y="148.2">P15</text>
<text x="106.6" y="149.9">P17</text>
<text x="160" y="146.5">C20</text>
<text x="160" y="148.2">C25</text>
<text x="160" y="149.9">C28</text>
<text x="160.9" y="144.7">C2</text>
<text x="194.7" y="149.9">C9</text>
<text x="194.7" y="148.2">D13</text>
<text x="194.7" y="146.5">D18</text>
<text x="194.7" y="144.7">D26</text>
<text x="160" y="151.6">C30</text>
<text x="160" y="153.4">C33</text>
<text x="194.7" y="153.4">C34</text>
<text x="194.7" y="151.6">C5</text>
<text x="212.5" y="194.9">Title</text>
<text x="212.5" y="200">Size</text>
<text x="219.4" y="200">Document Number</text>
<text x="269.5" y="200">Rev</text>
<text x="271.2" y="201.8">1.0</text>
<text x="212.5" y="205.2">Date:</text>
<text x="221.5" y="205.2">Friday, November 20, 2020</text>
<text x="247" y="205.2">Sheet</text>
<text x="255.7" y="205.2">11</text>
<text x="260.9" y="205.2">of</text>
<text x="266" y="205.2">23</text>
</g>
<g font-size="1.5" fill="#000080">
<text x="82.1" y="32.5">U1-38</text>
<text x="165" y="34.2">U1-37</text>
<text x="91.6" y="153.4">xczu9eg-2ffvb1156</text>
<text x="181.4" y="158.6">xczu9eg-2ffvb1156</text>
</g>
<g font-size="1.5" fill="#004080">
<text x="82.1" y="35.2">GND</text>
<text x="101" y="35.2">GND</text>
<text x="82.1" y="37">GND</text>
<text x="82.1" y="38.7">GND</text>
<text x="82.1" y="40.4">GND</text>
<text x="101" y="37">GND</text>
<text x="101" y="38.7">GND</text>
<text x="101" y="40.4">GND</text>
<text x="165" y="40.4">GND</text>
<text x="189.1" y="40.4">GND</text>
<text x="82.1" y="42.2">GND</text>
<text x="82.1" y="43.9">GND</text>
<text x="82.1" y="45.6">GND</text>
<text x="82.1" y="47.3">GND</text>
<text x="101" y="42.2">GND</text>
<text x="101" y="43.9">GND</text>
<text x="101" y="45.6">GND</text>
<text x="101" y="47.3">GND</text>
<text x="165" y="42.2">GND</text>
<text x="165" y="43.9">GND</text>
<text x="165" y="45.6">GND</text>
<text x="165" y="47.3">GND</text>
<text x="189.1" y="42.2">GND</text>
<text x="189.1" y="43.9">GND</text>
<text x="189.1" y="45.6">GND</text>
<text x="189.1" y="47.3">GND</text>
<text x="82.1" y="49.1">GND</text>
<text x="82.1" y="50.8">GND</text>
<text x="82.1" y="52.5">GND</text>
<text x="101" y="49.1">GND</text>
<text x="101" y="50.8">GND</text>
<text x="101" y="52.5">GND</text>
<text x="165" y="49.1">GND</text>
<text x="165" y="50.8">GND</text>
<text x="165" y="52.5">GND</text>
<text x="189.1" y="49.1">GND</text>
<text x="189.1" y="50.8">GND</text>
<text x="189.1" y="52.5">GND</text>
<text x="82.1" y="54.3">GND</text>
<text x="82.1" y="56">GND</text>
<text x="82.1" y="57.7">GND</text>
<text x="82.1" y="59.4">GND</text>
<text x="101" y="54.3">GND</text>
<text x="101" y="56">GND</text>
<text x="101" y="57.7">GND</text>
<text x="101" y="59.4">GND</text>
<text x="165" y="54.3">GND</text>
<text x="165" y="56">GND</text>
<text x="165" y="57.7">GND</text>
<text x="165" y="59.4">GND</text>
<text x="189.1" y="54.3">GND</text>
<text x="189.1" y="56">GND</text>
<text x="189.1" y="57.7">GND</text>
<text x="189.1" y="59.4">GND</text>
<text x="82.1" y="61.2">GND</text>
<text x="82.1" y="62.9">GND</text>
<text x="82.1" y="64.6">GND</text>
<text x="101" y="61.2">GND</text>
<text x="101" y="62.9">GND</text>
<text x="101" y="64.6">GND</text>
<text x="165" y="61.2">GND</text>
<text x="165" y="62.9">GND</text>
<text x="165" y="64.6">GND</text>
<text x="189.1" y="61.2">GND</text>
<text x="189.1" y="62.9">GND</text>
<text x="189.1" y="64.6">GND</text>
<text x="82.1" y="66.3">GND</text>
<text x="82.1" y="68.1">GND</text>
<text x="82.1" y="69.8">GND</text>
<text x="82.1" y="71.5">GND</text>
<text x="101" y="66.3">GND</text>
<text x="101" y="68.1">GND</text>
<text x="101" y="69.8">GND</text>
<text x="101" y="71.5">GND</text>
<text x="165" y="66.3">GND</text>
<text x="165" y="68.1">GND</text>
<text x="165" y="69.8">GND</text>
<text x="165" y="71.5">GND</text>
<text x="189.1" y="66.3">GND</text>
<text x="189.1" y="68.1">GND</text>
<text x="189.1" y="69.8">GND</text>
<text x="189.1" y="71.5">GND</text>
<text x="82.1" y="73.3">GND</text>
<text x="82.1" y="75">GND</text>
<text x="82.1" y="76.7">GND</text>
<text x="101" y="73.3">GND</text>
<text x="101" y="75">GND</text>
<text x="101" y="76.7">GND</text>
<text x="165" y="73.3">GND</text>
<text x="165" y="75">GND</text>
<text x="165" y="76.7">GND</text>
<text x="189.1" y="73.3">GND</text>
<text x="189.1" y="75">GND</text>
<text x="189.1" y="76.7">GND</text>
<text x="82.1" y="78.4">GND</text>
<text x="82.1" y="80.2">GND</text>
<text x="82.1" y="81.9">GND</text>
<text x="82.1" y="83.6">GND</text>
<text x="101" y="78.4">GND</text>
<text x="101" y="80.2">GND</text>
<text x="101" y="81.9">GND</text>
<text x="101" y="83.6">GND</text>
<text x="165" y="78.4">GND</text>
<text x="165" y="80.2">GND</text>
<text x="165" y="81.9">GND</text>
<text x="165" y="83.6">GND</text>
<text x="189.1" y="78.4">GND</text>
<text x="189.1" y="80.2">GND</text>
<text x="189.1" y="81.9">GND</text>
<text x="189.1" y="83.6">GND</text>
<text x="82.1" y="85.3">GND</text>
<text x="82.1" y="87.1">GND</text>
<text x="82.1" y="88.8">GND</text>
<text x="101" y="85.3">GND</text>
<text x="101" y="87.1">GND</text>
<text x="101" y="88.8">GND</text>
<text x="165" y="85.3">GND</text>
<text x="165" y="87.1">GND</text>
<text x="165" y="88.8">GND</text>
<text x="189.1" y="85.3">GND</text>
<text x="189.1" y="87.1">GND</text>
<text x="189.1" y="88.8">GND</text>
<text x="82.1" y="90.5">GND</text>
<text x="82.1" y="92.2">GND</text>
<text x="82.1" y="94">GND</text>
<text x="82.1" y="95.7">GND</text>
<text x="101" y="90.5">GND</text>
<text x="101" y="92.2">GND</text>
<text x="101" y="94">GND</text>
<text x="101" y="95.7">GND</text>
<text x="165" y="90.5">GND</text>
<text x="165" y="92.2">GND</text>
<text x="165" y="94">GND</text>
<text x="165" y="95.7">GND</text>
<text x="189.1" y="90.5">GND</text>
<text x="189.1" y="92.2">GND</text>
<text x="189.1" y="94">GND</text>
<text x="189.1" y="95.7">GND</text>
<text x="82.1" y="97.4">GND</text>
<text x="82.1" y="99.2">GND</text>
<text x="82.1" y="100.9">GND</text>
<text x="101" y="97.4">GND</text>
<text x="101" y="99.2">GND</text>
<text x="101" y="100.9">GND</text>
<text x="165" y="97.4">GND</text>
<text x="165" y="99.2">GND</text>
<text x="165" y="100.9">GND</text>
<text x="189.1" y="97.4">GND</text>
<text x="189.1" y="99.2">GND</text>
<text x="189.1" y="100.9">GND</text>
<text x="82.1" y="102.6">GND</text>
<text x="82.1" y="104.3">GND</text>
<text x="82.1" y="106.1">GND</text>
<text x="82.1" y="107.8">GND</text>
<text x="101" y="102.6">GND</text>
<text x="101" y="104.3">GND</text>
<text x="101" y="106.1">GND</text>
<text x="101" y="107.8">GND</text>
<text x="165" y="102.6">GND</text>
<text x="165" y="104.3">GND</text>
<text x="165" y="106.1">GND</text>
<text x="165" y="107.8">GND</text>
<text x="189.1" y="102.6">GND</text>
<text x="189.1" y="104.3">GND</text>
<text x="189.1" y="106.1">GND</text>
<text x="189.1" y="107.8">GND</text>
<text x="82.1" y="109.5">GND</text>
<text x="82.1" y="111.3">GND</text>
<text x="82.1" y="113">GND</text>
<text x="101" y="109.5">GND</text>
<text x="101" y="111.3">GND</text>
<text x="101" y="113">GND</text>
<text x="165" y="109.5">GND</text>
<text x="165" y="111.3">GND</text>
<text x="165" y="113">GND</text>
<text x="189.1" y="109.5">GND</text>
<text x="189.1" y="111.3">GND</text>
<text x="189.1" y="113">GND</text>
<text x="82.1" y="114.7">GND</text>
<text x="82.1" y="116.4">GND</text>
<text x="82.1" y="118.2">GND</text>
<text x="82.1" y="119.9">GND</text>
<text x="101" y="114.7">GND</text>
<text x="101" y="116.4">GND</text>
<text x="101" y="118.2">GND</text>
<text x="101" y="119.9">GND</text>
<text x="165" y="114.7">GND</text>
<text x="165" y="116.4">GND</text>
<text x="165" y="118.2">GND</text>
<text x="165" y="119.9">GND</text>
<text x="189.1" y="119.9">GND</text>
<text x="189.1" y="116.4">GND</text>
<text x="189.1" y="114.7">GND</text>
<text x="189.1" y="118.2">GND</text>
<text x="82.1" y="121.6">GND</text>
<text x="82.1" y="123.3">GND</text>
<text x="82.1" y="125.1">GND</text>
<text x="101" y="121.6">GND</text>
<text x="101" y="123.3">GND</text>
<text x="101" y="125.1">GND</text>
<text x="165" y="121.6">GND</text>
<text x="165" y="123.3">GND</text>
<text x="165" y="125.1">GND</text>
<text x="189.1" y="125.1">GND</text>
<text x="189.1" y="123.3">GND</text>
<text x="189.1" y="121.6">GND</text>
<text x="82.1" y="126.8">GND</text>
<text x="82.1" y="128.5">GND</text>
<text x="82.1" y="130.2">GND</text>
<text x="82.1" y="132">GND</text>
<text x="101" y="126.8">GND</text>
<text x="101" y="128.5">GND</text>
<text x="101" y="130.2">GND</text>
<text x="101" y="132">GND</text>
<text x="165" y="126.8">GND</text>
<text x="165" y="128.5">GND</text>
<text x="165" y="130.2">GND</text>
<text x="165" y="132">GND</text>
<text x="189.1" y="130.2">GND</text>
<text x="189.1" y="132">GND</text>
<text x="189.1" y="128.5">GND</text>
<text x="189.1" y="126.8">GND</text>
<text x="82.1" y="133.7">GND</text>
<text x="82.1" y="135.4">GND</text>
<text x="82.1" y="137.2">GND</text>
<text x="101" y="133.7">GND</text>
<text x="101" y="135.4">GND</text>
<text x="101" y="137.2">GND</text>
<text x="165" y="133.7">GND</text>
<text x="165" y="135.4">GND</text>
<text x="165" y="137.2">GND</text>
<text x="189.1" y="135.4">GND</text>
<text x="189.1" y="137.2">GND</text>
<text x="189.1" y="133.7">GND</text>
<text x="82.1" y="138.9">GND</text>
<text x="82.1" y="140.6">GND</text>
<text x="82.1" y="142.3">GND</text>
<text x="101" y="138.9">GND</text>
<text x="101" y="140.6">GND</text>
<text x="101" y="142.3">GND</text>
<text x="165" y="138.9">GND</text>
<text x="165" y="140.6">GND</text>
<text x="165" y="142.3">GND</text>
<text x="189.1" y="142.3">GND</text>
<text x="189.1" y="140.6">GND</text>
<text x="189.1" y="138.9">GND</text>
<text x="82.1" y="144.1">GND</text>
<text x="82.1" y="145.8">GND</text>
<text x="82.1" y="147.5">GND</text>
<text x="82.1" y="149.2">GND</text>
<text x="101" y="144.1">GND</text>
<text x="101" y="145.8">GND</text>
<text x="101" y="147.5">GND</text>
<text x="101" y="149.2">GND</text>
<text x="165" y="144.1">GND</text>
<text x="165" y="145.8">GND</text>
<text x="165" y="147.5">GND</text>
<text x="165" y="149.2">GND</text>
<text x="189.1" y="149.2">GND</text>
<text x="189.1" y="147.5">GND</text>
<text x="189.1" y="145.8">GND</text>
<text x="189.1" y="144.1">GND</text>
<text x="101" y="151">GND</text>
<text x="165" y="151">GND</text>
<text x="165" y="152.7">GND</text>
<text x="165" y="154.4">GND</text>
<text x="189.1" y="154.4">GND</text>
<text x="189.1" y="152.7">GND</text>
<text x="189.1" y="151">GND</text>
</g>
<g font-size="1.2">
<text x="29.1" y="1.3">5</text>
<text x="83.6" y="1.3">4</text>
<text x="138.2" y="1.3">3</text>
<text x="192.8" y="1.3">2</text>
<text x="247.4" y="1.3">1</text>
<text x=".5" y="28.3">D</text>
<text x="275.1" y="28.3">D</text>
<text x=".5" y="79.2">C</text>
<text x="275.1" y="79.2">C</text>
<text x=".5" y="130.2">B</text>
<text x="275.1" y="130.2">B</text>
<text x=".5" y="181.1">A</text>
<text x="275.1" y="181.1">A</text>
<text x="29.1" y="206.8">5</text>
<text x="83.6" y="206.8">4</text>
<text x="138.2" y="206.8">3</text>
<text x="192.8" y="206.8">2</text>
<text x="247.4" y="206.8">1</text>
</g>
</svg>
